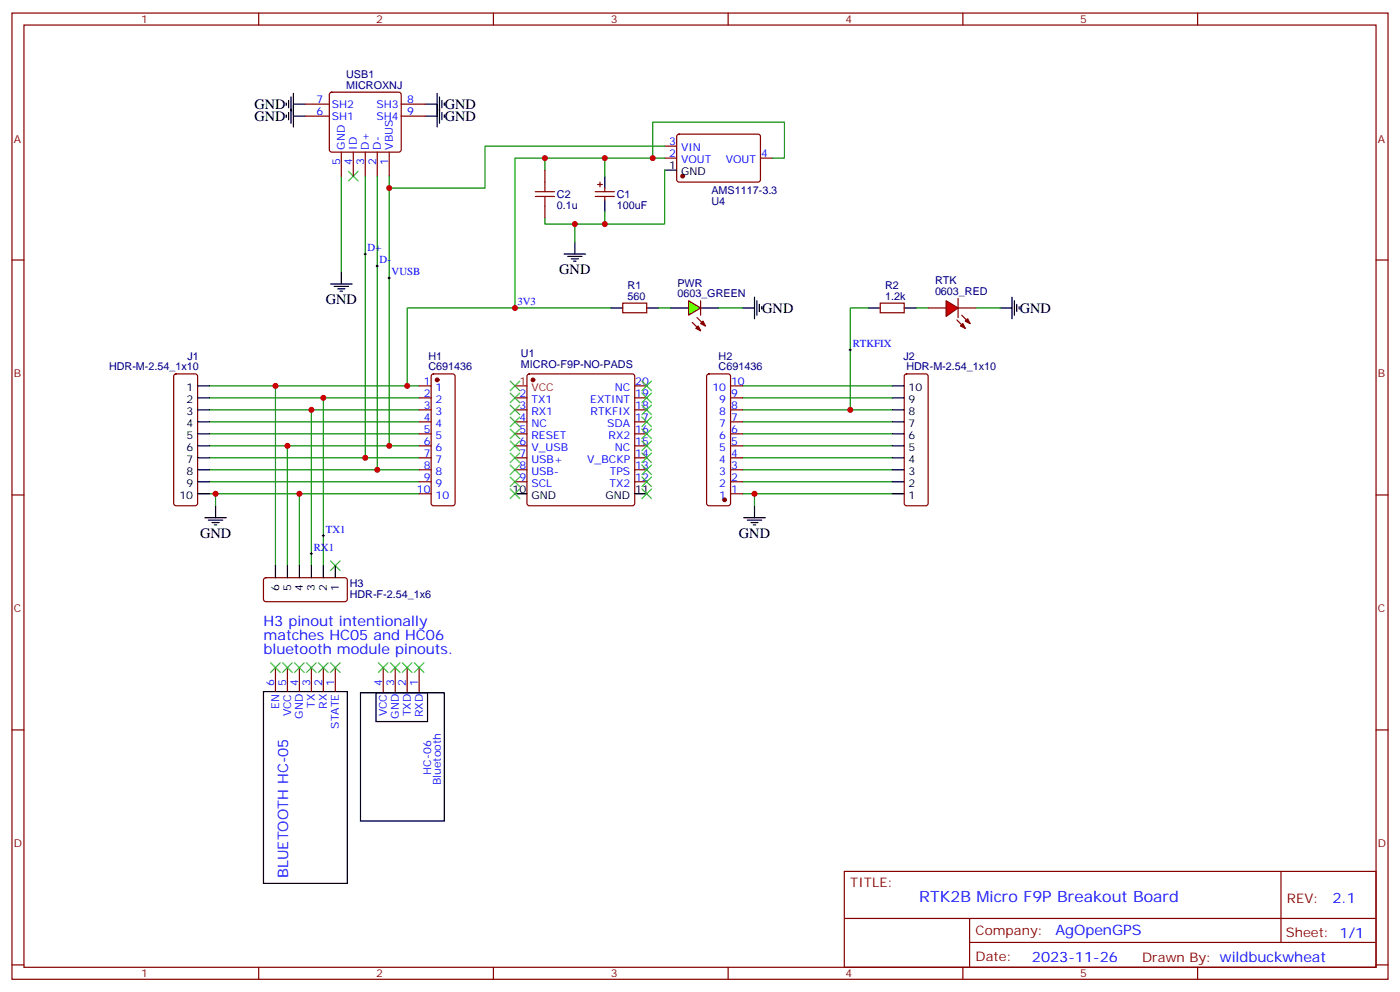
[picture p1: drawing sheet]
<svg xmlns="http://www.w3.org/2000/svg" width="412mm" height="292mm" viewBox="0 0 412 292" stroke-linecap="round" stroke-linejoin="round" font-family="sans-serif">
<g fill="none" stroke="#870000" stroke-width=".35">
<path d="M3.5 3.8h405.4v284.4h-405.4zM7.1 7.4h398.2v277.3h-398.2zM76.2 3.8v3.6M145.3 3.8v3.6M214.5 3.8v3.6M283.6 3.8v3.6M352.8 3.8v3.6M90 34.2h7M90 30.7h7M97.2 27.3l.5-.2h19.8l.5 .2 .2 .5v16.3l-.3 .5-.4 .2h-19.8l-.5-.3-.2-.4v-16.3zM118.2 34.2h7M118.2 30.7h7"/>
<path d="M199.6 39.7l.4-.2h23.6l.4 .7-.1 13-.6 .4-23.5-.1-.5-.6v-12.7zM100.5 44.8v7M104.1 44.8v7M107.6 44.8v7M111.1 44.8v7M114.7 44.8v7M160.5 50.1v3.5M175.3 56.4h5.7M175.3 57.8h5.7M176 54.3h1.4M176.7 53.6v1.4M178.2 55.4v1"/>
<path d="M178.2 57.8v1.1M195.8 46.5h3.5M195.8 43h3.5M224 46.5h3.5M3.5 76.5h3.6M160.5 60.6v3.6M405.3 76.5h3.6M273.4 90.6h5.3M281.9 94.2l2.4 2.4M282.2 90.6h5.3M282.2 87.8v5.7M283.3 92.7l2.5 2.5"/>
<path d="M51.4 110.2l.5-.2h5.6l.5 .2 .2 .5v37.4l-.2 .5-.5 .2h-5.6l-.5-.2-.2-.5v-37.4zM123.5 117.1h3.5M123.5 113.6h3.5M127.2 110.2l.5-.2h5.6l.5 .2 .3 .5v37.4l-.3 .5-.5 .2h-5.6l-.5-.2-.2-.5v-37.4zM151.7 117.1h3.5M155.5 110.2l.4-.2h30.4l.5 .2 .2 .5v37.4l-.3 .5-.4 .2h-30.4l-.5-.2-.2-.5v-37.4zM187 117.1h3.5M187 113.6h3.5M208.4 110.2l.4-.2h5.7l.5 .2 .2 .5v37.4l-.2 .5-.5 .2h-5.7l-.5-.2-.2-.5v-37.4zM215.2 117.1h3.5M215.2 113.6h3.5M266.6 110.2l.5-.2h5.6l.5 .2 .2 .5v37.4l-.2 .5-.5 .2h-5.6l-.5-.2-.3-.5v-37.4z"/>
<path d="M123.5 120.6h3.5M123.5 124.1h3.5M123.5 127.7h3.5M123.5 131.2h3.5M123.5 134.7h3.5M123.5 138.3h3.5M151.7 120.6h3.5M151.7 124.1h3.5M151.7 127.7h3.5M151.7 131.2h3.5M151.7 134.7h3.5M151.7 138.3h3.5"/>
<path d="M187 120.6h3.5M187 124.1h3.5M187 127.7h3.5M187 131.2h3.5M187 134.7h3.5M187 138.3h3.5M215.2 120.6h3.5M215.2 124.1h3.5M215.2 127.7h3.5M215.2 131.2h3.5M215.2 134.7h3.5M215.2 138.3h3.5"/>
<path d="M3.5 145.7h3.6M123.5 141.8h3.5M123.5 145.3h3.5M151.7 141.8h3.5M187 141.8h3.5M215.2 141.8h3.5M215.2 145.3h3.5M405.3 145.7h3.6M3.5 214.8h3.6M405.3 214.8h3.6M248.7 256.4h156.6v28.3h-156.6zM377.3 256.5v20.8"/>
<path d="M248.7 270.3h156.5M285.6 277.3h119.6M285.6 270.3v14.1M3.5 284h3.6M76.2 284.7v3.5M145.3 284.7v3.5M214.5 284.7v3.5M283.6 284.7v3.5M352.8 284.7v3.5M405.3 284h3.6"/>
</g>
<g fill="#870000" stroke="#870000" stroke-width=".35">
<path d="M284.3 94.5l.7-.7 .8 1.4z"/>
<path d="M282.9 95.9l.7-.7 .7 1.4z"/>
<circle cx="157" cy="111.8" r=".53"/>
<circle cx="201.1" cy="51.8" r=".53"/>
<circle cx="128.8" cy="111.8" r=".53"/>
<circle cx="213.4" cy="147.1" r=".53"/>
</g>
<path d="M151.7 113.6h3.5" fill="none" stroke="#f00" stroke-width=".35"/>
<g fill="none" stroke="#000" stroke-width=".35">
<path d="M84.3 30.3v.7M84.3 33.8v.7M85 29.6v2.1M85 33.1v2.1M85.7 28.5v7.8M86.4 30.7h3.6M86.4 27.5v9.9M86.4 34.2h3.6M125.2 30.7h3.6M125.2 34.2h3.6M128.8 27.5v9.9M129.5 28.5v7.8"/>
<path d="M130.2 29.6v2.1M130.2 33.1v2.1M130.9 30.3v.7M130.9 33.8v.7M178.2 51.8v3.6M178.2 58.9v3.5M195.8 50.1h3.5M166.2 74.8h6.3M167.2 75.5h4.2M168.3 76.2h2.1M169 76.9h.7M169.3 71.2v3.6"/>
<path d="M97.4 83.6h6.3M98.4 84.3h4.3M99.5 85h2.1M100.2 85.7h.7M100.5 80v3.6M218.7 90.6h3.5M222.2 87.5v6.3M223 88.5v4.2M223.7 89.6v2.1M224.4 90.3v.7M294.6 90.6h3.5M298.1 87.5v6.3"/>
<path d="M298.8 88.5v4.2M299.5 89.6v2.1M300.2 90.3v.7M58.2 113.6h3.5M58.2 117.1h3.5M262.8 113.6h3.5M262.8 117.1h3.5M58.2 120.6h3.5M58.2 124.1h3.5M58.2 127.7h3.5M58.2 131.2h3.5M58.2 134.7h3.5"/>
<path d="M58.2 138.3h3.5M262.8 120.6h3.5M262.8 124.1h3.5M262.8 127.7h3.5M262.8 131.2h3.5M262.8 134.7h3.5M262.8 138.3h3.5M58.2 145.3h3.5M58.2 141.8h3.5M60.3 152.4h6.4M61.4 153.1h4.2M62.4 153.8h2.2"/>
<path d="M63.1 154.5h.8M63.5 148.8v3.6M151.7 145.3h3.5M187 145.3h3.5M219.1 152.4h6.3M220.1 153.1h4.3M221.2 153.8h2.1M221.9 154.5h.7M222.2 148.8v3.6M262.8 145.3h3.5M262.8 141.8h3.5"/>
</g>
<g fill="none" stroke="#3c3" stroke-width=".35">
<path d="M102.7 50.4l2.8 2.8M105.5 50.4l-2.8 2.8M150.3 112.1l2.8 2.9M150.3 115.7l2.8 2.8M150.3 119.2l2.8 2.8M153.1 112.1l-2.8 2.9M153.1 115.7l-2.8 2.8M153.1 119.2l-2.8 2.8M189.1 119.2l2.8 2.8M189.1 115.7l2.8 2.8M189.1 112.1l2.8 2.9M191.9 119.2l-2.8 2.8"/>
<path d="M191.9 115.7l-2.8 2.8M191.9 112.1l-2.8 2.9M150.3 122.7l2.8 2.9M150.3 126.3l2.8 2.8M150.3 129.8l2.8 2.8M150.3 133.3l2.8 2.8M150.3 136.8l2.8 2.9M153.1 122.7l-2.8 2.9M153.1 126.3l-2.8 2.8M153.1 129.8l-2.8 2.8M153.1 133.3l-2.8 2.8M153.1 136.8l-2.8 2.9"/>
<path d="M189.1 136.8l2.8 2.9M189.1 133.3l2.8 2.8M189.1 129.8l2.8 2.8M189.1 126.3l2.8 2.8M189.1 122.7l2.8 2.9M191.9 136.8l-2.8 2.9M191.9 133.3l-2.8 2.8M191.9 129.8l-2.8 2.8M191.9 126.3l-2.8 2.8M191.9 122.7l-2.8 2.9M150.3 140.4l2.8 2.8M150.3 143.9l2.8 2.8"/>
<path d="M153.1 140.4l-2.8 2.8M153.1 143.9l-2.8 2.8M189.1 143.9l2.8 2.8M189.1 140.4l2.8 2.8M191.9 143.9l-2.8 2.8M191.9 140.4l-2.8 2.8M97.4 165.1l2.8 2.8M100.2 165.1l-2.8 2.8"/>
</g>
<g fill="none" stroke="#008700" stroke-width=".35">
<path d="M100.5 51.8v28.2M107.6 51.8v82.9M111.1 51.8v86.5M114.7 55.4v75.8M160.5 46.5h-8.8v44.1h-31.8v23M178.2 46.5h-17.7v3.6M192.3 46.5h-14.1v5.3M195.8 46.5h-3.5v-10.6h38.8v10.6h-3.6M195.8 50.1v15.8h-17.6M195.8 43h-52.9v12.4h-28.2v-3.6M169.3 65.9v5.3M178.2 62.4v3.5h-17.7v-1.7"/>
<path d="M151.7 90.6h28.2M194 90.6h3.6M211.7 90.6h7M255.8 90.6h-5.3v30M269.9 90.6h3.5M287.5 90.6h7.1M61.7 113.6h61.8M61.7 117.1h61.8M81.1 113.6v52.9M95.2 117.1v49.4M218.7 113.6h44.1M218.7 117.1h44.1"/>
<path d="M61.7 120.6h61.8M61.7 124.1h61.8M61.7 127.7h61.8M61.7 131.2h61.8M61.7 134.7h61.8M61.7 138.3h61.8M84.7 131.2v35.3M91.7 120.6v45.9M218.7 120.6h44.1M218.7 124.1h44.1M218.7 127.7h44.1M218.7 131.2h44.1"/>
<path d="M218.7 134.7h44.1M218.7 138.3h44.1M61.7 141.8h61.8M61.7 145.3h61.8M63.5 145.3v3.5M88.2 145.3v21.2M218.7 141.8h44.1M218.7 145.3h44.1M222.2 145.3v3.5"/>
</g>
<g fill="none" stroke="#000" stroke-width=".29">
<path d="M107.2 74.8h.7M107.6 74.4v.7M110.8 78.3h.7M111.1 77.9v.7M114.3 81.8h.7M114.7 81.5v.7M151.3 90.6h.7M151.7 90.3v.7M250.1 103h.7M250.5 102.6v.7M94.9 157.7h.7M95.2 157.3v.7"/>
<path d="M91.4 162.9h.7M91.7 162.6v.7"/>
</g>
<path d="M157.7 57.8h5.6M157.7 56.4h5.6M160.5 53.6v2.8M160.5 57.8v2.8" fill="none" stroke="#a10000" stroke-width=".35"/>
<path d="M278.7 88.5l3.5 2.1-3.5 2.5z" fill="#f00" stroke="#870000" stroke-width=".35"/>
<path d="M197.6 90.6h5.2M206.4 90.6h5.3" fill="none" stroke="#000" stroke-width=".35"/>
<path d="M202.8 88.5l3.6 2.1-3.6 2.1z" fill="#6f0" stroke="#870000" stroke-width=".35"/>
<g fill="none" stroke="#870000" stroke-width=".35">
<path d="M183.4 89.2h7.1v2.8h-7.1zM203.9 94.9l2.5 2.4M205.3 93.5l2.5 2.4M206.4 88.5v4.2M259.3 89.2h7v2.8h-7zM77.8 170.2l.5-.2 23.6 .1 .4 .6-.1 5.9-.6 .5-23.6-.1-.4-.6v-5.7zM81.1 196.5v7M84.7 196.5v7M88.2 196.5v7M91.7 196.5v7M95.2 196.5v7M98.8 196.5v7"/>
<path d="M112.9 196.5v7M116.4 196.5v7M119.9 196.5v7M123.5 196.5v7"/>
</g>
<g fill="#870000" stroke="#870000" stroke-width=".35">
<path d="M206.4 95.2l.7-.7 .7 1.4z"/>
<path d="M205 96.6l.7-.7 .7 1.4z"/>
</g>
<g fill="none" stroke="#000" stroke-width=".35">
<path d="M179.9 90.6h3.5M190.5 90.6h3.5M255.8 90.6h3.5M266.3 90.6h3.6M81.1 166.5v3.5M84.7 166.5v3.5M88.2 166.5v3.5M91.7 166.5v3.5M95.2 166.5v3.5M98.8 166.5v3.5M77.6 203.5h24.7v56.5h-24.7zM106.2 203.9h24.7v37.7h-24.7z"/>
<path d="M110.8 203.9h15.1v8.4h-15.1z"/>
</g>
<g fill="none" stroke="#3c3" stroke-width=".35">
<path d="M79.7 195.1l2.8 2.8M82.5 195.1l-2.8 2.8M83.3 195.1l2.8 2.8M86.1 195.1l-2.8 2.8M86.8 195.1l2.8 2.8M89.6 195.1l-2.8 2.8M90.3 195.1l2.8 2.8M93.1 195.1l-2.8 2.8M93.8 195.1l2.9 2.8M96.7 195.1l-2.9 2.8M97.4 195.1l2.8 2.8M100.2 195.1l-2.8 2.8"/>
<path d="M111.5 195.1l2.8 2.8M114.3 195.1l-2.8 2.8M115 195.1l2.8 2.8M117.8 195.1l-2.8 2.8M118.5 195.1l2.9 2.8M121.4 195.1l-2.9 2.8M122.1 195.1l2.8 2.8M124.9 195.1l-2.8 2.8"/>
</g>
<g fill="#c00">
<circle cx="222.3" cy="145.3" r=".88"/>
<circle cx="178.2" cy="65.9" r=".88"/>
<circle cx="192.3" cy="46.5" r=".88"/>
<circle cx="178.2" cy="46.5" r=".88"/>
<circle cx="111.1" cy="138.3" r=".88"/>
<circle cx="107.6" cy="134.7" r=".88"/>
<circle cx="119.9" cy="113.6" r=".88"/>
<circle cx="160.5" cy="46.5" r=".88"/>
<circle cx="114.7" cy="131.2" r=".88"/>
<circle cx="114.7" cy="55.4" r=".88"/>
<circle cx="63.5" cy="145.3" r=".88"/>
<circle cx="151.7" cy="90.6" r=".88"/>
<circle cx="250.5" cy="120.6" r=".88"/>
<circle cx="95.3" cy="117.1" r=".88"/>
<circle cx="91.7" cy="120.6" r=".88"/>
<circle cx="88.2" cy="145.3" r=".88"/>
<circle cx="84.7" cy="131.2" r=".88"/>
<circle cx="81.1" cy="113.6" r=".88"/>
<circle cx="169.3" cy="65.9" r=".88"/>
</g>
<text font-size="4.6" fill="#00f" x="270.8" y="265.5">RTK2B Micro F9P Breakout Board</text>
<g font-size="4.2">
<text x="75" y="32.1">GND</text>
<text x="75" y="35.6">GND</text>
<text x="131.1" y="32.1">GND</text>
<text x="131.1" y="35.6">GND</text>
<text x="164.7" y="80.8">GND</text>
<text x="96" y="89.6">GND</text>
<text x="224.5" y="92">GND</text>
<text x="300.4" y="92">GND</text>
<text x="58.9" y="158.4">GND</text>
<text x="217.7" y="158.4">GND</text>
</g>
<g font-size="4.2" fill="#00f">
<text x="77.6" y="184.1">H3 pinout intentionally</text>
<text x="77.6" y="188.3">matches HC05 and HC06</text>
<text x="77.6" y="192.6">bluetooth module pinouts.</text>
<text x="84.8" y="258.3" transform="rotate(-90 84.8 258.3)">BLUETOOTH HC-05</text>
<text x="392.5" y="265.7">2.1</text>
<text x="310.9" y="275.3">AgOpenGPS</text>
<text x="304" y="283.1">2023-11-26</text>
</g>
<g font-size="3.9" fill="#800">
<text x="250.5" y="261">TITLE:</text>
<text x="379.1" y="265.7">REV:</text>
<text x="287.4" y="275.2">Company:</text>
<text x="378.7" y="275.8">Sheet: 1/1</text>
<text x="287.4" y="282.9">Date:</text>
<text x="336.4" y="283">Drawn By: wildbuckwheat</text>
</g>
<g font-size="3.2" fill="#800">
<text x="41.6" y="6.8">1</text>
<text x="110.8" y="6.8">2</text>
<text x="179.9" y="6.8">3</text>
<text x="249.1" y="6.8">4</text>
<text x="318.2" y="6.8">5</text>
<text x="4.1" y="41.9">A</text>
<text x="405.9" y="41.9">A</text>
<text x="4.1" y="111.1">B</text>
<text x="405.9" y="111.1">B</text>
<text x="4.1" y="180.2">C</text>
<text x="405.9" y="180.2">C</text>
<text x="4.1" y="249.4">D</text>
<text x="405.9" y="249.4">D</text>
<text x="41.6" y="287.7">1</text>
<text x="110.8" y="287.7">2</text>
<text x="179.9" y="287.7">3</text>
<text x="249.1" y="287.7">4</text>
<text x="318.2" y="287.7">5</text>
</g>
<g font-size="3.2" fill="#000080">
<text x="102" y="22.8">USB1</text>
<text x="102" y="26.1">MICROXNJ</text>
<text x="164" y="58.3">C2</text>
<text x="181.7" y="58.3">C1</text>
<text x="209.6" y="57.2">AMS1117-3.3</text>
<text x="164" y="61.4">0.1u</text>
<text x="181.7" y="61.4">100uF</text>
<text x="209.6" y="60.4">U4</text>
<text x="275.4" y="83.6">RTK</text>
<text x="184.9" y="88.2">560</text>
<text x="184.9" y="84.9">R1</text>
<text x="199.5" y="87.5">0603_GREEN</text>
<text x="199.5" y="84.3">PWR</text>
<text x="260.7" y="88.2">1.2k</text>
<text x="260.7" y="84.9">R2</text>
<text x="275.4" y="86.7">0603_RED</text>
<text x="55.2" y="105.9">J1</text>
<text x="126.2" y="105.9">H1</text>
<text x="153.5" y="105.1">U1</text>
<text x="211.7" y="105.8">H2</text>
<text x="266.1" y="105.8">J2</text>
<text x="32.1" y="109">HDR-M-2.54_1x10</text>
<text x="126.2" y="108.9">C691436</text>
<text x="153.5" y="108.3">MICRO-F9P-NO-PADS</text>
<text x="211.7" y="109">C691436</text>
<text x="267" y="109">HDR-M-2.54_1x10</text>
<text x="103" y="172.7">H3</text>
<text x="103" y="175.9">HDR-F-2.54_1x6</text>
</g>
<g font-size="3.2" fill="#00f">
<text x="93.2" y="30.3">7</text>
<text x="93.2" y="33.8">6</text>
<text x="97.7" y="31.7">SH2</text>
<text x="97.7" y="35.2">SH1</text>
<text x="110.9" y="35.2">SH4</text>
<text x="110.9" y="31.7">SH3</text>
<text x="119.9" y="33.8">9</text>
<text x="119.9" y="30.3">8</text>
<text x="101.6" y="44.1" transform="rotate(-90 101.6 44.1)">GND</text>
<text x="105.1" y="44.1" transform="rotate(-90 105.1 44.1)">ID</text>
<text x="108.7" y="44.1" transform="rotate(-90 108.7 44.1)">D+</text>
<text x="112.2" y="44.1" transform="rotate(-90 112.2 44.1)">D-</text>
<text x="115.7" y="44.1" transform="rotate(-90 115.7 44.1)">VBUS</text>
<text x="197.1" y="46.2">2</text>
<text x="197.1" y="42.7">3</text>
<text x="200.6" y="47.9">VOUT</text>
<text x="200.6" y="44.4">VIN</text>
<text x="213.8" y="47.9">VOUT</text>
<text x="224.2" y="46.2">4</text>
<text x="100.2" y="48.5" transform="rotate(-90 100.2 48.5)">5</text>
<text x="103.7" y="48.5" transform="rotate(-90 103.7 48.5)">4</text>
<text x="107.2" y="48.5" transform="rotate(-90 107.2 48.5)">3</text>
<text x="110.8" y="48.5" transform="rotate(-90 110.8 48.5)">2</text>
<text x="114.3" y="48.5" transform="rotate(-90 114.3 48.5)">1</text>
<text x="108.3" y="73.9">D+</text>
<text x="111.8" y="77.4">D-</text>
<text x="115.4" y="80.9">VUSB</text>
<text x="152.4" y="89.7">3V3</text>
<text x="251.2" y="102.1">RTKFIX</text>
<text x="124.8" y="113.2">1</text>
<text x="187.1" y="113.2">20</text>
<text x="215.4" y="113.2">10</text>
<text x="124.8" y="116.7">2</text>
<text x="128.3" y="115">1</text>
<text x="128.3" y="118.5">2</text>
<text x="153" y="116.7">2</text>
<text x="156.5" y="118.5">TX1</text>
<text x="173.9" y="118.5">EXTINT</text>
<text x="181.1" y="115">NC</text>
<text x="187.1" y="116.7">19</text>
<text x="209.9" y="115">10</text>
<text x="211.9" y="118.5">9</text>
<text x="215.4" y="116.7">9</text>
<text x="124.8" y="120.3">3</text>
<text x="124.8" y="123.8">4</text>
<text x="128.3" y="122">3</text>
<text x="128.3" y="125.6">4</text>
<text x="153" y="120.3">3</text>
<text x="153" y="123.8">4</text>
<text x="156.5" y="122">RX1</text>
<text x="156.5" y="125.6">NC</text>
<text x="174" y="122">RTKFIX</text>
<text x="178.9" y="125.6">SDA</text>
<text x="187.1" y="123.8">17</text>
<text x="187.1" y="120.3">18</text>
<text x="211.9" y="125.6">7</text>
<text x="211.9" y="122">8</text>
<text x="215.4" y="123.8">7</text>
<text x="215.4" y="120.3">8</text>
<text x="124.8" y="127.3">5</text>
<text x="124.8" y="130.8">6</text>
<text x="128.3" y="129.1">5</text>
<text x="153" y="127.3">5</text>
<text x="153" y="130.8">6</text>
<text x="156.5" y="129.1">RESET</text>
<text x="179.3" y="129.1">RX2</text>
<text x="187.1" y="130.8">15</text>
<text x="187.1" y="127.3">16</text>
<text x="211.9" y="129.1">6</text>
<text x="215.4" y="130.8">5</text>
<text x="215.4" y="127.3">6</text>
<text x="124.8" y="134.4">7</text>
<text x="124.8" y="137.9">8</text>
<text x="128.3" y="132.6">6</text>
<text x="128.3" y="136.1">7</text>
<text x="153" y="134.4">7</text>
<text x="153" y="137.9">8</text>
<text x="156.5" y="132.6">V_USB</text>
<text x="156.5" y="136.1">USB+</text>
<text x="173" y="136.1">V_BCKP</text>
<text x="181.1" y="132.6">NC</text>
<text x="187.1" y="137.9">13</text>
<text x="187.1" y="134.4">14</text>
<text x="211.9" y="136.1">4</text>
<text x="211.9" y="132.6">5</text>
<text x="215.4" y="137.9">3</text>
<text x="215.4" y="134.4">4</text>
<text x="124.8" y="141.4">9</text>
<text x="128.3" y="139.7">8</text>
<text x="128.3" y="143.2">9</text>
<text x="153" y="141.4">9</text>
<text x="156.5" y="139.7">USB-</text>
<text x="156.5" y="143.2">SCL</text>
<text x="179.5" y="143.2">TX2</text>
<text x="179.6" y="139.7">TPS</text>
<text x="187.1" y="141.4">12</text>
<text x="211.9" y="143.2">2</text>
<text x="211.9" y="139.7">3</text>
<text x="215.4" y="141.4">2</text>
<text x="122.8" y="145">10</text>
<text x="128.3" y="146.7">10</text>
<text x="211.9" y="146.7">1</text>
<text x="215.4" y="145">1</text>
<text x="96" y="156.8">TX1</text>
<text x="92.4" y="162.1">RX1</text>
<text x="80.8" y="201.8" transform="rotate(-90 80.8 201.8)">6</text>
<text x="84.3" y="201.8" transform="rotate(-90 84.3 201.8)">5</text>
<text x="87.8" y="201.8" transform="rotate(-90 87.8 201.8)">4</text>
<text x="91.4" y="201.8" transform="rotate(-90 91.4 201.8)">3</text>
<text x="94.9" y="201.8" transform="rotate(-90 94.9 201.8)">2</text>
<text x="98.4" y="201.8" transform="rotate(-90 98.4 201.8)">1</text>
<text x="112.5" y="201.8" transform="rotate(-90 112.5 201.8)">4</text>
<text x="116.1" y="201.8" transform="rotate(-90 116.1 201.8)">3</text>
<text x="119.6" y="201.8" transform="rotate(-90 119.6 201.8)">2</text>
<text x="123.1" y="201.8" transform="rotate(-90 123.1 201.8)">1</text>
<text x="82.2" y="208.6" transform="rotate(-90 82.2 208.6)">EN</text>
<text x="92.8" y="208.4" transform="rotate(-90 92.8 208.4)">TX</text>
<text x="96.3" y="208.6" transform="rotate(-90 96.3 208.6)">RX</text>
<text x="85.7" y="210.8" transform="rotate(-90 85.7 210.8)">VCC</text>
<text x="89.3" y="211.5" transform="rotate(-90 89.3 211.5)">GND</text>
<text x="99.8" y="214.5" transform="rotate(-90 99.8 214.5)">STATE</text>
<text x="113.9" y="210.8" transform="rotate(-90 113.9 210.8)">VCC</text>
<text x="117.5" y="211.5" transform="rotate(-90 117.5 211.5)">GND</text>
<text x="121" y="210.8" transform="rotate(-90 121 210.8)">TXD</text>
<text x="124.5" y="211" transform="rotate(-90 124.5 211)">RXD</text>
<text x="127.1" y="228" transform="rotate(-90 127.1 228)">HC-06</text>
<text x="129.9" y="231" transform="rotate(-90 129.9 231)">Bluetooth</text>
</g>
<g font-size="3.2">
<text x="197.1" y="49.7">1</text>
<text x="200.6" y="51.5">GND</text>
<text x="54.9" y="115">1</text>
<text x="54.9" y="118.5">2</text>
<text x="267.7" y="118.5">9</text>
<text x="267.7" y="115">10</text>
<text x="54.9" y="122">3</text>
<text x="54.9" y="125.6">4</text>
<text x="267.7" y="125.6">7</text>
<text x="267.7" y="122">8</text>
<text x="54.9" y="129.1">5</text>
<text x="267.7" y="129.1">6</text>
<text x="54.9" y="132.6">6</text>
<text x="54.9" y="136.1">7</text>
<text x="267.7" y="136.1">4</text>
<text x="267.7" y="132.6">5</text>
<text x="54.9" y="139.7">8</text>
<text x="54.9" y="143.2">9</text>
<text x="267.7" y="143.2">2</text>
<text x="267.7" y="139.7">3</text>
<text x="52.9" y="146.7">10</text>
<text x="151" y="145">10</text>
<text x="156.5" y="146.7">GND</text>
<text x="178.4" y="146.7">GND</text>
<text x="187.1" y="145">11</text>
<text x="267.7" y="146.7">1</text>
<text x="82.2" y="173.8" transform="rotate(-90 82.2 173.8)">6</text>
<text x="85.7" y="173.8" transform="rotate(-90 85.7 173.8)">5</text>
<text x="89.3" y="173.8" transform="rotate(-90 89.3 173.8)">4</text>
<text x="92.8" y="173.8" transform="rotate(-90 92.8 173.8)">3</text>
<text x="96.3" y="173.8" transform="rotate(-90 96.3 173.8)">2</text>
<text x="99.8" y="173.8" transform="rotate(-90 99.8 173.8)">1</text>
</g>
<g font-size="3.2" fill="#f00">
<text x="153" y="113.2">1</text>
<text x="156.5" y="115">VCC</text>
</g>
</svg>
